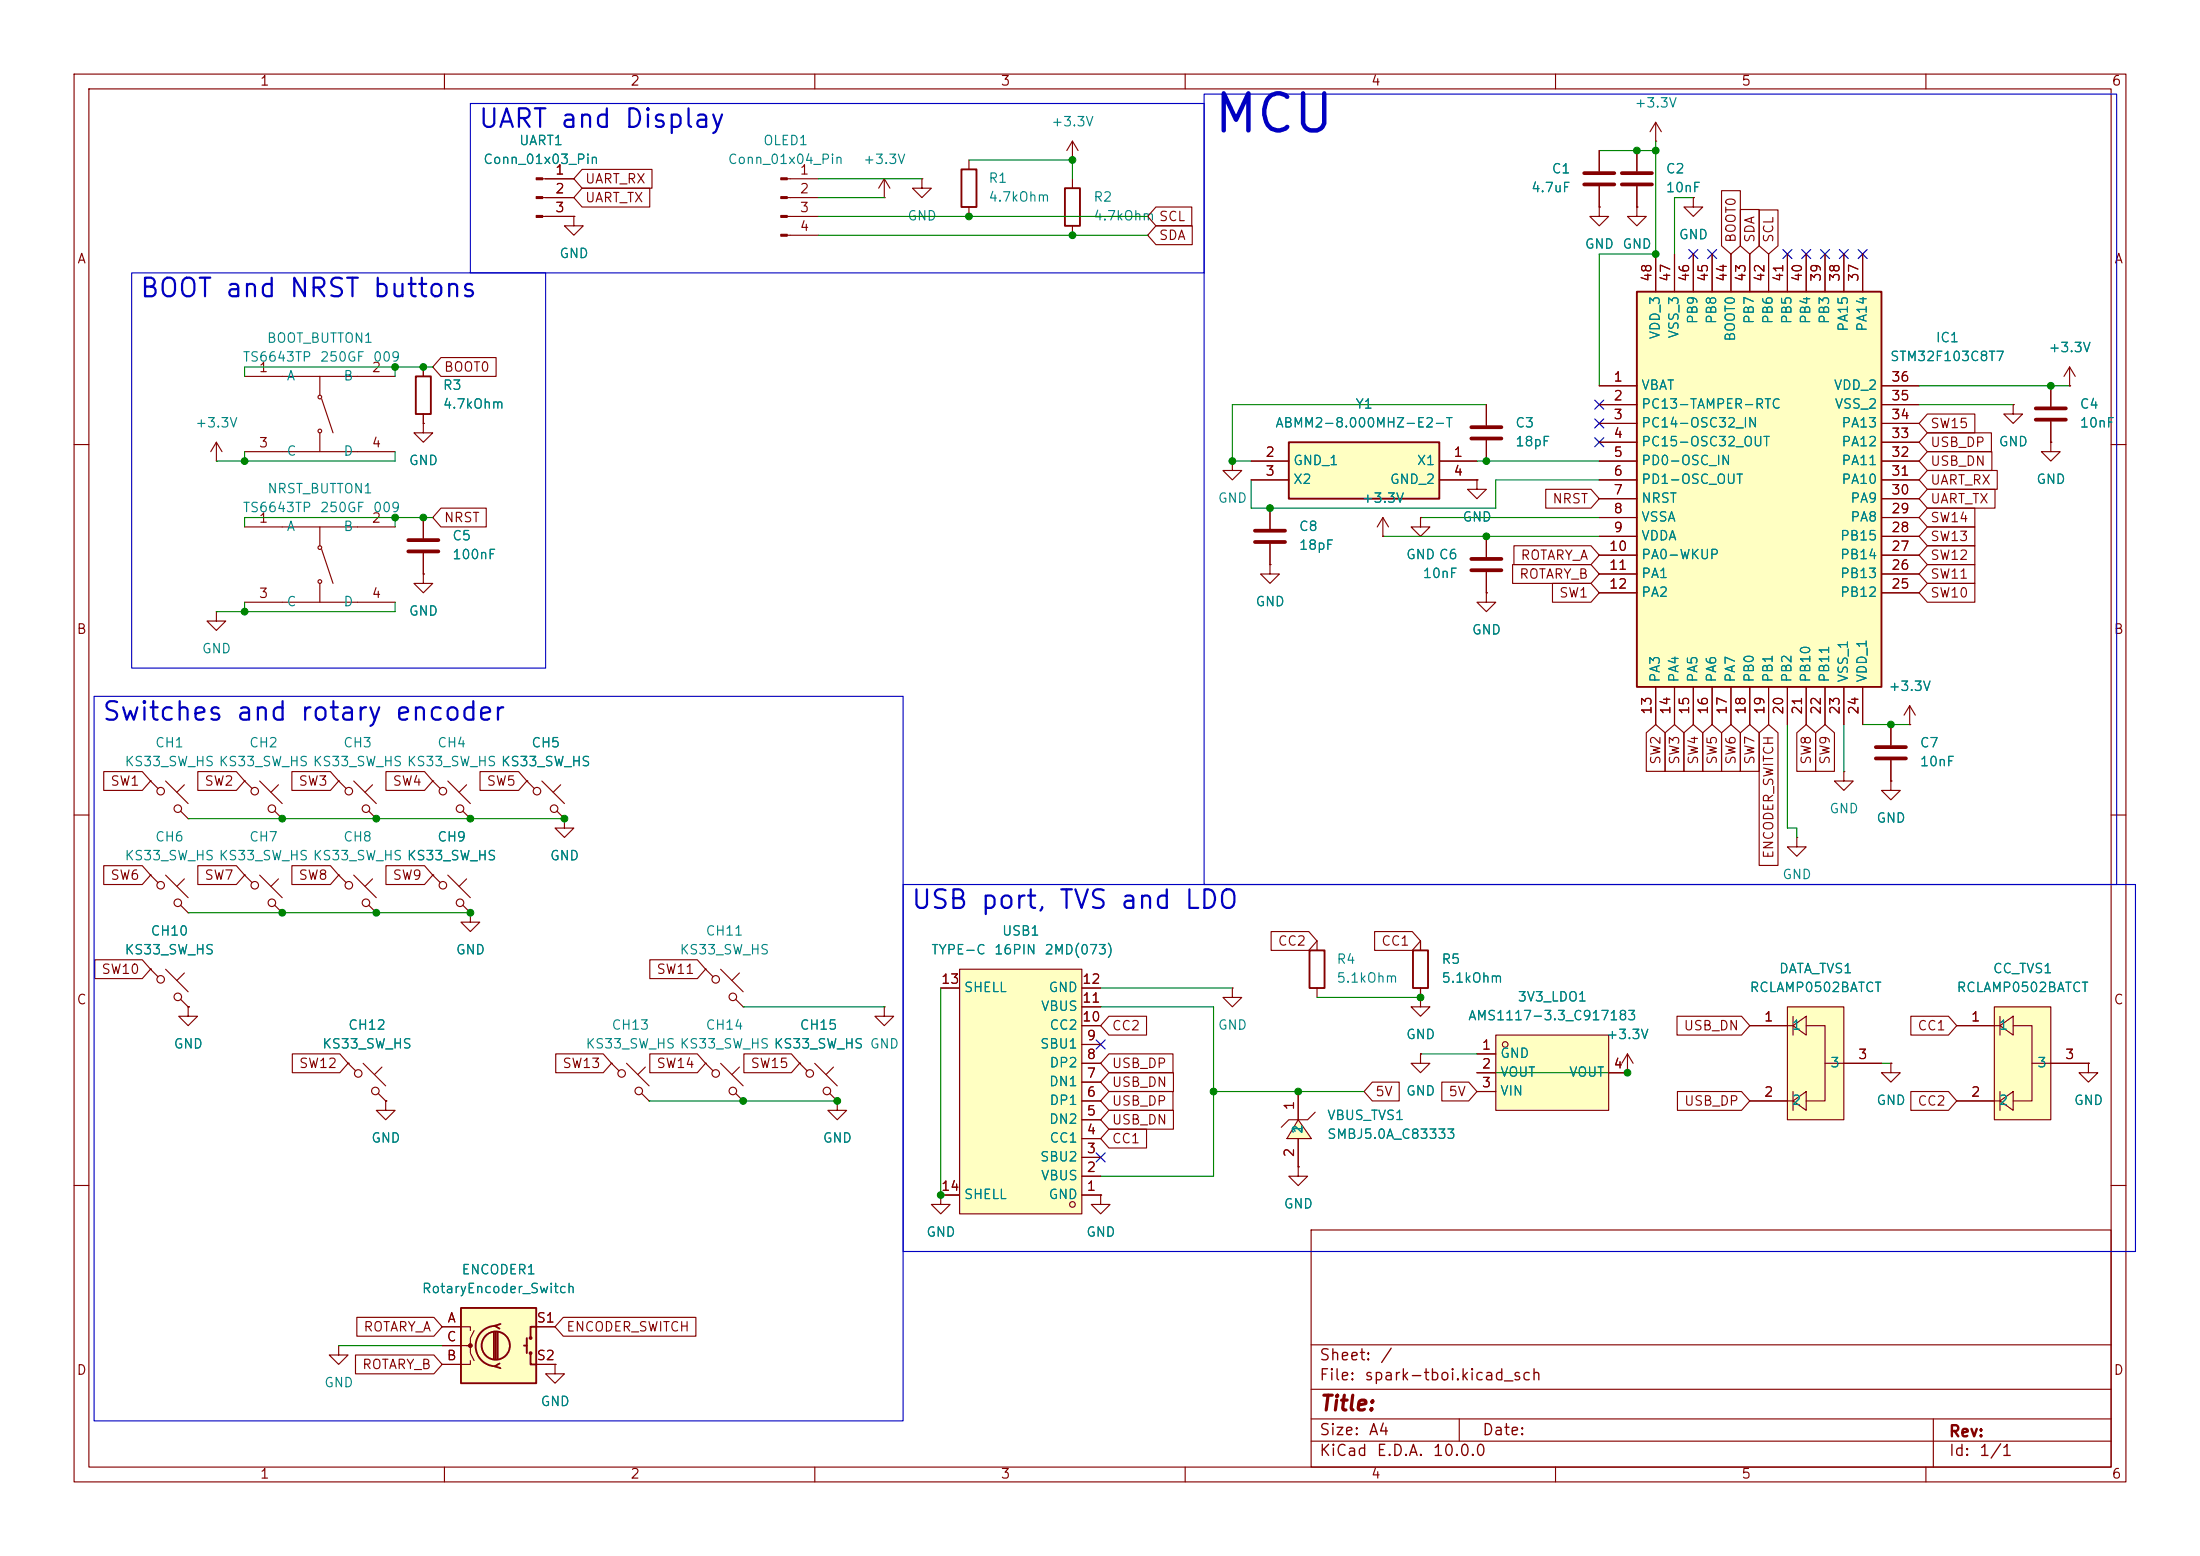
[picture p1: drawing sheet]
<svg xmlns="http://www.w3.org/2000/svg" width="297mm" height="210mm" viewBox="0 0 297 210" stroke-linecap="round" stroke-linejoin="round" font-family="sans-serif">
<g fill="none" stroke="#840000" stroke-width=".15">
<path d="M10 10h277v190h-277zM12 12h273v186h-273zM60 10v2M110 10v2M160 10v2M210 10v2M260 10v2M29.2 59.7l-.8 1.3M29.2 59.7l.8 1.3M29.2 59.7v2.5M33 50.8h20.3M43.2 50.8v2.5"/>
<path d="M43.2 58.4v2.6M43.4 53.9l1.6 4.5M57.1 49.5v1.3M57.1 55.9v1.3M271.8 54.6v1.3h1.2l-1.2 1.3-1.3-1.3h1.3M271.8 54.6h.1M276.9 59.7v1.3h1.2l-1.2 1.2-1.3-1.2h1.3M276.9 59.7h.1M276.9 52.1v2.8M276.9 56.9v2.8M279.4 52.1h.1M279.4 49.5l-.8 1.3"/>
<path d="M279.4 49.5l.8 1.3M279.4 49.5v2.6M10 60h2M29.2 62.2h.1M33 61h20.3M57.1 69.9v2.7M57.1 74.7v2.8M285 60h2M29.2 82.6v1.2h1.3l-1.3 1.3-1.3-1.3h1.3M29.2 82.6h.1M257.8 97.8h.1M257.8 95.3l-.8 1.2"/>
<path d="M257.8 95.3l.8 1.2M257.8 95.3v2.5M10 110h2M285 110h2M255.3 143.5v1.3h1.2l-1.2 1.3-1.3-1.3h1.3M255.3 143.5h.1M10 160h2M177 166h108v32h-108zM285 160h2M60 198v2M110 198v2M160 198v2"/>
<path d="M177 194.5h108M177 191.5h108M177 187.5h108M177 181.5h108M197 191.5v3M210 198v2M260 198v2M261 191.5v6.5"/>
<circle cx="43.2" cy="53.6" r=".25"/>
<circle cx="43.2" cy="58.2" r=".25"/>
</g>
<path d="M56.1 50.8h2.1v5.1h-2.1z" fill="none" stroke="#840000" stroke-width=".25"/>
<path d="M274.8 55.1h4.1M274.8 56.6h4.1M55.1 72.9h4.1M55.1 74.4h4.1" fill="none" stroke="#840000" stroke-width=".51"/>
<path d="M221 39.4h33v53.3h-33z" fill="#ffffc2"/>
<path d="M221 39.4h33v53.3h-33z" fill="none" stroke="#840000" stroke-width=".25"/>
<g fill="none" stroke="#840000" stroke-width=".15">
<path d="M223.5 34.3v5.1M226.1 34.3v5.1M228.6 34.3v5.1M231.1 34.3v5.1M233.7 34.3v5.1M236.2 34.3v5.1M238.8 34.3v5.1M241.3 34.3v5.1M243.8 34.3v5.1M246.4 34.3v5.1M248.9 34.3v5.1M251.5 34.3v5.1"/>
<path d="M215.9 52.1h5.1M215.9 54.6h5.1M215.9 57.2h5.1M215.9 59.7h5.1M254 52.1h5.1M254 54.6h5.1M254 57.2h5.1M254 59.7h5.1M215.9 62.2h5.1M215.9 64.8h5.1M215.9 67.3h5.1M215.9 69.9h5.1"/>
<path d="M215.9 72.4h5.1M215.9 74.9h5.1M215.9 77.5h5.1M254 62.2h5.1M254 64.8h5.1M254 67.3h5.1M254 69.9h5.1M254 72.4h5.1M254 74.9h5.1M254 77.5h5.1M215.9 80h5.1M223.5 92.7v5.1"/>
<path d="M226.1 92.7v5.1M228.6 92.7v5.1M231.1 92.7v5.1M233.7 92.7v5.1M236.2 92.7v5.1M238.8 92.7v5.1M241.3 92.7v5.1M243.8 92.7v5.1M246.4 92.7v5.1M248.9 92.7v5.1M251.5 92.7v5.1M254 80h5.1"/>
<path d="M255.3 97.8v2.8M255.3 102.6v2.8"/>
</g>
<path d="M253.2 100.8h4.1M253.2 102.4h4.1" fill="none" stroke="#840000" stroke-width=".51"/>
<path d="M174 59.7h20.3v7.6h-20.3z" fill="#ffffc2"/>
<path d="M174 59.7h20.3v7.6h-20.3zM176.8 128.3h2v5.1h-2zM190.8 128.3h2v5.1h-2z" fill="none" stroke="#840000" stroke-width=".25"/>
<g fill="none" stroke="#840000" stroke-width=".15">
<path d="M223.5 19.1h.1M223.5 16.5l-.7 1.3M223.5 16.5l.8 1.3M223.5 16.5v2.6M57.1 77.5v1.2h1.3l-1.3 1.3-1.2-1.3h1.2M57.1 77.5h.1M166.4 62.2v1.3h1.2l-1.2 1.3-1.3-1.3h1.3M166.4 62.2h.1M168.9 62.2h5.1M168.9 64.8h5.1M171.4 76.2v1.3h1.3l-1.3 1.2-1.2-1.2h1.2M171.4 76.2h.1"/>
<path d="M171.4 68.6v2.8M171.4 73.4v2.8M186.7 72.4h.1M186.7 69.9l.8 1.2M186.7 69.9l-.8 1.2M186.7 69.9v2.5M191.8 69.9v1.2h-1.3l1.3 1.3 1.2-1.3h-1.2M191.8 69.9h.1M194.3 62.2h5.1M194.3 64.8h5.1M199.4 64.8v1.2h1.3l-1.3 1.3-1.3-1.3h1.3M199.4 64.8h.1"/>
<path d="M200.7 72.4v2.8M200.7 77.2v2.8M200.7 80v1.3h-1.3l1.3 1.3 1.2-1.3h-1.2M200.7 80h.1M242.6 113v1.3h1.2l-1.2 1.3-1.3-1.3h1.3M242.6 113h.1M248.9 104.1v1.3h1.3l-1.3 1.3-1.3-1.3h1.3M248.9 104.1h.1M255.3 105.4v1.3h1.2l-1.2 1.3-1.3-1.3h1.3M255.3 105.4h.1M177.8 127v1.3M177.8 133.4v1.2"/>
<path d="M191.8 127v1.3M191.8 133.4v1.2"/>
</g>
<path d="M169.4 71.6h4.1M169.4 73.2h4.1M198.6 75.4h4.1M198.6 77h4.1" fill="none" stroke="#840000" stroke-width=".51"/>
<path d="M201.9 139.7h15.3v10.2h-15.3z" fill="#ffffc2"/>
<g fill="none" stroke="#840000" stroke-width=".15">
<path d="M73.3 24.1h4.2M73.3 26.7h4.2M73.3 29.2h4.2M77.5 29.2v1.3h1.2l-1.2 1.3-1.3-1.3h1.3M77.5 29.2h.1M106.3 24.1h4.2M106.3 26.7h4.2M106.3 29.2h4.2M106.3 31.8h4.2M119.4 26.7h.1M119.4 24.1l-.8 1.3M119.4 24.1l.7 1.3"/>
<path d="M119.4 24.1v2.6M215.9 27.9v1.3h-1.3l1.3 1.3 1.3-1.3h-1.3M215.9 27.9h.1M20.3 105.4l1 1M20.3 105.4h.1M20.3 118.1l1 1M20.3 118.1h.1M22.4 105.4l3 3.1M22.4 118.1l3 3.1M24.4 109.5l1 1M24.9 105.9l-1 1M24.9 118.6l-1 1"/>
<path d="M25.4 110.5h.1M33 105.4l1 1M33 105.4h.1M33 118.1l1 1M33 118.1h.1M35.1 105.4l3 3.1M35.1 118.1l3 3.1M37.1 109.5l1 1M37.6 105.9l-1 1M37.6 118.6l-1 1M38.1 110.5h.1M45.7 118.1l1 1"/>
<path d="M45.7 118.1h.1M45.7 105.4l1 1M45.7 105.4h.1M47.8 118.1l3 3.1M47.8 105.4l3 3.1M49.8 109.5l1 1M50.3 118.6l-1 1M50.3 105.9l-1 1M50.8 110.5h.1M58.4 118.1l1 1M58.4 118.1h.1M58.4 105.4l1 1"/>
<path d="M58.4 105.4h.1M60.5 118.1l3 3.1M60.5 105.4l3 3.1M62.5 109.5l1 1M63 118.6l-1 1M63 105.9l-1 1M63.5 110.5h.1M71.1 105.4l1 1M71.1 105.4h.1M73.2 105.4l3 3.1M75.2 109.5l1 1M75.7 105.9l-1 1"/>
<path d="M76.2 110.5h.1M76.2 110.5v1.3h1.3l-1.3 1.2-1.3-1.2h1.3M24.4 122.2l1 1M25.4 123.2h.1M37.1 122.2l1 1M38.1 123.2h.1M49.8 122.2l1 1M50.8 123.2h.1M62.5 122.2l1 1M63.5 123.2h.1M63.5 123.2v1.3h1.3l-1.3 1.2-1.3-1.2h1.3M201.9 139.7h15.3v10.2h-15.3z"/>
<path d="M47 143.5l1 1M47 143.5h.1M49 143.5l3.1 3.1M51.1 147.6l1 1M51.6 144l-1.1 1M52.1 148.6h.1M199.4 142.2h2.5M199.4 144.8h2.5M199.4 147.3h2.5M217.2 144.8h2.5M219.7 144.8h.1M219.7 142.2l-.8 1.3"/>
<path d="M219.7 142.2l.8 1.3M219.7 142.2v2.6"/>
<circle cx="21.7" cy="106.8" r=".51"/>
<circle cx="21.7" cy="119.5" r=".51"/>
<circle cx="24" cy="109.1" r=".51"/>
<circle cx="34.4" cy="106.8" r=".51"/>
<circle cx="34.4" cy="119.5" r=".51"/>
<circle cx="36.7" cy="109.1" r=".51"/>
<circle cx="47.1" cy="119.5" r=".51"/>
<circle cx="47.1" cy="106.8" r=".51"/>
<circle cx="49.4" cy="109.1" r=".51"/>
<circle cx="59.8" cy="106.8" r=".51"/>
<circle cx="59.8" cy="119.5" r=".51"/>
<circle cx="62.1" cy="109.1" r=".51"/>
<circle cx="72.5" cy="106.8" r=".51"/>
<circle cx="74.8" cy="109.1" r=".51"/>
<circle cx="24" cy="121.8" r=".51"/>
<circle cx="36.7" cy="121.8" r=".51"/>
<circle cx="49.4" cy="121.8" r=".51"/>
<circle cx="62.1" cy="121.8" r=".51"/>
<circle cx="48.4" cy="144.9" r=".51"/>
<circle cx="50.7" cy="147.2" r=".51"/>
<circle cx="203.2" cy="141" r=".38"/>
</g>
<g fill="#840000" stroke="#840000" stroke-width=".15">
<path d="M105.4 24h.9v.3h-.9z"/>
<path d="M105.4 26.5h.9v.3h-.9z"/>
<path d="M105.4 29.1h.9v.2h-.9z"/>
<path d="M105.4 31.6h.9v.3h-.9z"/>
<path d="M72.4 24h.9v.3h-.9z"/>
<path d="M72.4 26.5h.9v.3h-.9z"/>
<path d="M72.4 29.1h.9v.2h-.9z"/>
</g>
<path d="M62.2 176.5h10.2v10.2h-10.2z" fill="#ffffc2"/>
<g fill="none" stroke="#840000" stroke-width=".25">
<path d="M62.2 176.5h10.2v10.2h-10.2zM66.7 179.8v3.6M66.9 178.9a2.73 2.73 0 0 0-2.7 2.8 2.73 2.73 0 0 0 2.7 2.7M66.9 179.8v3.6M67.2 179.8v3.6M67.6 178.7l-.8 .2 .6 .4M72.4 179.1h-.8v1.5M67.4 184l-.6 .4 .8 .3M70.7 181.6h.4M71.1 180.6v2M71.6 182.6v1.6h.8"/>
<circle cx="66.9" cy="181.6" r="1.9"/>
<circle cx="71.6" cy="182.6" r=".13"/>
<circle cx="71.6" cy="180.6" r=".13"/>
</g>
<g fill="none" stroke="#840000" stroke-width=".15">
<path d="M215.9 20.3v2.8M215.9 25.1v2.8M57.1 57.2v1.2h1.3l-1.3 1.3-1.2-1.3h1.2M57.1 57.2h.1M33 71.1h20.3M43.2 71.1v2.6M43.2 78.7v2.6M43.4 74.2l1.6 4.5M33 81.3h20.3M20.3 130.8l1 1M20.3 130.8h.1M22.4 130.8l3 3.1"/>
<path d="M24.4 134.9l1 1M24.9 131.3l-1 1M25.4 135.9h.1M25.4 135.9v1.3h1.3l-1.3 1.2-1.3-1.2h1.3M95.2 130.8l1.1 1M95.2 130.8h.1M97.3 130.8l3 3.1M99.3 134.9l1 1M99.8 131.3l-1 1M100.3 135.9h.1M119.4 135.9v1.3h1.2l-1.2 1.2-1.3-1.2h1.3M119.4 135.9h.1"/>
<path d="M52.1 148.6v1.3h1.2l-1.2 1.2-1.3-1.2h1.3M52.1 148.6h.1M82.5 143.5l1.1 1M82.5 143.5h.1M84.6 143.5l3 3.1M86.6 147.6l1 1M87.1 144l-1 1M87.6 148.6h.1M95.2 143.5l1.1 1M95.2 143.5h.1M97.3 143.5l3 3.1M99.3 147.6l1 1"/>
<path d="M99.8 144l-1 1M100.3 148.6h.1M107.9 143.5l1.1 1M107.9 143.5h.1M110 143.5l3 3.1M112 147.6l1 1M112.5 144l-1 1M113 148.6v1.3h1.3l-1.3 1.2-1.2-1.2h1.2M113 148.6h.1M59.7 179.1h3.8v.5M64 179.6l-.5 1v1h-.5M72.4 179.1h2.5"/>
<path d="M45.7 181.6v1.3h1.3l-1.3 1.3-1.3-1.3h1.3M45.7 181.6h.1M59.7 181.6h3.8v1l.5 1M63.5 183.6v.6h-3.8M72.4 184.2h2.5M74.9 184.2v1.2h1.3l-1.3 1.3-1.2-1.3h1.2M74.9 184.2h.1"/>
<circle cx="43.2" cy="73.9" r=".25"/>
<circle cx="43.2" cy="78.5" r=".25"/>
<circle cx="21.7" cy="132.2" r=".51"/>
<circle cx="24" cy="134.5" r=".51"/>
<circle cx="96.6" cy="132.2" r=".51"/>
<circle cx="98.9" cy="134.5" r=".51"/>
<circle cx="83.9" cy="144.9" r=".51"/>
<circle cx="86.2" cy="147.2" r=".51"/>
<circle cx="96.6" cy="144.9" r=".51"/>
<circle cx="98.9" cy="147.2" r=".51"/>
<circle cx="109.3" cy="144.9" r=".51"/>
<circle cx="111.6" cy="147.2" r=".51"/>
</g>
<circle cx="63.5" cy="181.6" r=".25" fill="#840000" stroke="#840000" stroke-width=".15"/>
<path d="M213.9 23.4h4M213.9 24.9h4" fill="none" stroke="#840000" stroke-width=".51"/>
<path d="M129.5 130.8h16.5v33h-16.5z" fill="#ffffc2"/>
<g fill="none" stroke="#840000" stroke-width=".15">
<path d="M228.6 26.7v1.2h1.3l-1.3 1.3-1.3-1.3h1.3M228.6 26.7h.1M127 133.4h2.5M129.5 130.8h16.5v33h-16.5zM146 138.4h2.6M146 135.9h2.6M146 133.4h2.6M166.4 133.4v1.2h1.2l-1.2 1.3-1.3-1.3h1.3M166.4 133.4h.1M146 158.8h2.6M146 156.2h2.6M146 153.7h2.6"/>
<path d="M146 151.1h2.6M146 148.6h2.6M146 146.1h2.6M146 143.5h2.6M146 141h2.6M175.3 157.5v1.3h1.2l-1.2 1.2-1.3-1.2h1.3M175.3 157.5h.1M127 161.3v1.3h1.3l-1.3 1.2-1.3-1.2h1.3M127 161.3h.1M127 161.3h2.5M146 161.3h2.6M148.6 161.3v1.3h1.3l-1.3 1.2-1.3-1.2h1.3"/>
<path d="M148.6 161.3h.1"/>
<circle cx="144.8" cy="162.6" r=".38"/>
</g>
<path d="M175.3 151.1l1.7 2.6h-3.3z" fill="#ffffc2"/>
<g fill="none" stroke="#840000" stroke-width=".15">
<path d="M144.8 19.1v2.5M144.8 19.1l-.8 1.2M144.8 19.1l.7 1.2M124.5 24.1v1.3h1.2l-1.2 1.3-1.3-1.3h1.3M124.5 24.1h.1M130.8 21.6v1.3M130.8 27.9v1.3M144.8 21.6h.1M144.8 24.1v1.3M144.8 30.5v1.3M175.3 151.1l1.7 2.6h-3.3zM175.3 147.3v3.8"/>
<path d="M175.3 153.7v3.8M177.6 150.1l-1.1 1h-2.5l-1 1.1"/>
</g>
<path d="M129.8 22.9h2v5h-2zM143.8 25.4h2v5.1h-2z" fill="none" stroke="#840000" stroke-width=".25"/>
<g fill="#ffffc2">
<path d="M241.3 135.9h7.6v15.2h-7.6z"/>
<path d="M242.1 138.4l1.7-1.2v2.5z"/>
<path d="M242.1 148.6l1.7-1.3v2.6z"/>
</g>
<g fill="none" stroke="#840000" stroke-width=".15">
<path d="M221 20.3v2.8M221 25.1v2.8M236.2 138.4h5.9M241.3 135.9h7.6v15.2h-7.6zM242.1 138.4l1.7-1.2v2.5zM242.1 137.2v2.5M243.8 138.4h2.6v10.2h-2.6M191.8 142.2v1.3h1.2l-1.2 1.3-1.3-1.3h1.3M191.8 142.2h.1M236.2 148.6h5.9M242.1 148.6l1.7-1.3v2.6zM242.1 147.3v2.6"/>
<path d="M246.4 143.5h7.6"/>
</g>
<path d="M218.9 23.4h4.1M218.9 24.9h4.1" fill="none" stroke="#840000" stroke-width=".51"/>
<g fill="#ffffc2">
<path d="M269.2 135.9h7.7v15.2h-7.7z"/>
<path d="M270 138.4l1.8-1.2v2.5z"/>
<path d="M270 148.6l1.8-1.3v2.6z"/>
</g>
<g fill="none" stroke="#840000" stroke-width=".15">
<path d="M73.7 24.1h3.8M73.7 26.7h3.8M73.7 29.2h3.8M77.5 29.2h.1M78.6 22.9h9.4v2.5h-9.4l-1.1-1.3zM78.6 25.4h9.1v2.5h-9.1l-1.1-1.2zM156.1 27.9h4.8v2.6h-4.8l-1.2-1.3zM156.1 30.5h4.9v2.5h-4.9l-1.2-1.2zM215.9 27.9h.1M215.9 20.3v2.8M215.9 25.1v2.8M221 27.9v1.3h1.2l-1.2 1.3-1.3-1.3h1.3"/>
<path d="M221 27.9h.1M221 20.3v2.8M221 25.1v2.8M223.5 34.3v5.1M226.1 34.3v5.1M228.6 26.7h.1M228.6 34.3v5.1M231.1 34.3v5.1M232.4 25.7h2.6v7.5l-1.3 1.1-1.3-1.1zM233.7 34.3v5.1M234.9 28.3h2.6v4.9l-1.3 1.1-1.3-1.1zM236.2 34.3v5.1"/>
<path d="M237.5 28.3h2.5v4.9l-1.2 1.1-1.3-1.1zM238.8 34.3v5.1M241.3 34.3v5.1M243.8 34.3v5.1M246.4 34.3v5.1M248.9 34.3v5.1M251.5 34.3v5.1M57.1 57.2h.1M57.1 49.5v1.3M57.1 55.9v1.3M59.5 48.3h7.5v2.5h-7.5l-1.1-1.3zM200.7 54.6v2.8"/>
<path d="M200.7 59.4v2.8M215.9 52.1h5.1M215.9 54.6h5.1M215.9 57.2h5.1M215.9 59.7h5.1M254 52.1h5.1M254 54.6h5.1M254 57.2h5.1M254 59.7h5.1M260.2 58.4h8.6v2.6h-8.6l-1.1-1.3zM260.2 55.9h6.4v2.5h-6.4l-1.1-1.2zM271.8 54.6h.1"/>
<path d="M276.9 59.7h.1M276.9 52.1v2.8M276.9 56.9v2.8M279.4 52.1h.1M57.1 77.5h.1M57.1 69.9v2.7M57.1 74.7v2.8M59.5 68.6h6.1v2.5h-6.1l-1.1-1.2zM168.9 62.2h5.1M168.9 64.8h5.1M171.4 76.2h.1M171.4 68.6v2.8"/>
<path d="M171.4 73.4v2.8M186.7 72.4h.1M191.8 69.9h.1M194.3 62.2h5.1M194.3 64.8h5.1M199.4 64.8h.1M200.7 72.4v2.8M200.7 77.2v2.8M204.2 76.2h10.6l1.1 1.3-1.1 1.2h-10.6zM204.4 73.7h10.4l1.1 1.2-1.1 1.3h-10.4zM208.7 66h6.1l1.1 1.3-1.1 1.3h-6.1zM209.6 78.7h5.2l1.1 1.3-1.1 1.3h-5.2z"/>
<path d="M215.9 62.2h5.1M215.9 64.8h5.1M215.9 67.3h5.1M215.9 69.9h5.1M215.9 72.4h5.1M215.9 74.9h5.1M215.9 77.5h5.1M254 62.2h5.1M254 64.8h5.1M254 67.3h5.1M254 69.9h5.1M254 72.4h5.1"/>
<path d="M254 74.9h5.1M254 77.5h5.1M260.2 73.7h6.4v2.5h-6.4l-1.1-1.3zM260.2 71.1h6.4v2.6h-6.4l-1.1-1.3zM260.2 68.6h6.4v2.5h-6.4l-1.1-1.2zM260.2 76.2h6.4v2.5h-6.4l-1.1-1.2zM260.2 78.7h6.4v2.6h-6.4l-1.1-1.3zM260.2 66h9.1v2.6h-9.1l-1.1-1.3zM260.2 61h8.7v2.5h-8.7l-1.1-1.3zM260.2 63.5h9.4v2.5h-9.4l-1.1-1.2zM200.7 80h.1M215.9 80h5.1"/>
<path d="M222.2 98.9l1.3-1.1 1.3 1.1v5.2h-2.6zM223.5 92.7v5.1M224.8 98.9l1.3-1.1 1.2 1.1v5.2h-2.5zM226.1 92.7v5.1M227.3 98.9l1.3-1.1 1.3 1.1v5.2h-2.6zM228.6 92.7v5.1M229.9 98.9l1.2-1.1 1.3 1.1v5.2h-2.5zM231.1 92.7v5.1M232.4 98.9l1.3-1.1 1.3 1.1v5.2h-2.6zM233.7 92.7v5.1M234.9 98.9l1.3-1.1 1.3 1.1v5.2h-2.6zM236.2 92.7v5.1"/>
<path d="M237.5 98.9l1.3-1.1 1.2 1.1v17.9h-2.5zM238.8 92.7v5.1M241.3 92.7v5.1M242.6 98.9l1.2-1.1 1.3 1.1v5.2h-2.5zM243.8 92.7v5.1M245.1 98.9l1.3-1.1 1.3 1.1v5.2h-2.6zM246.4 92.7v5.1M248.9 92.7v5.1M251.5 92.7v5.1M254 80h5.1M255.3 97.8v2.8M257.8 97.8h.1"/>
<path d="M14 116.8h5.2l1.1 1.3-1.1 1.3h-5.2zM14 104.1h5.2l1.1 1.3-1.1 1.3h-5.2zM26.7 104.1h5.2l1.1 1.3-1.1 1.3h-5.2zM26.7 116.8h5.2l1.1 1.3-1.1 1.3h-5.2zM39.4 116.8h5.2l1.1 1.3-1.1 1.3h-5.2zM39.4 104.1h5.2l1.1 1.3-1.1 1.3h-5.2zM52.1 116.8h5.2l1.1 1.3-1.1 1.3h-5.2zM52.1 104.1h5.2l1.1 1.3-1.1 1.3h-5.2zM58.4 118.1h.1M64.8 104.1h5.2l1.1 1.3-1.1 1.3h-5.2zM71.1 105.4h.1M76.2 110.5h.1"/>
<path d="M255.3 105.4h.1M255.3 102.6v2.8M12.8 129.5h6.4l1.1 1.3-1.1 1.3h-6.4zM20.3 130.8h.1M25.4 135.9h.1M63.5 123.2h.1M87.7 129.5h6.4l1.1 1.3-1.1 1.3h-6.4zM127 133.4h2.5M146 138.4h2.6M146 135.9h2.6M146 133.4h2.6M149.7 137.2h5.1v2.5h-5.1l-1.1-1.3z"/>
<path d="M171.6 125.7h5.1l1.1 1.3-1.1 1.3h-5.1zM185.6 125.7h5.1l1.1 1.3-1.1 1.3h-5.1zM191.8 134.6v1.3h1.2l-1.2 1.3-1.3-1.3h1.3M191.8 134.6h.1M191.8 127v1.3M191.8 133.4v1.2M226.4 137.2h8.7l1.1 1.2-1.1 1.3h-8.7zM236.2 138.4h5.1M258 137.2h5l1.2 1.2-1.2 1.3h-5zM264.2 138.4h5.8M269.2 135.9h7.7v15.2h-7.7zM270 138.4l1.8-1.2v2.5z"/>
<path d="M270 137.2v2.5M271.8 138.4h2.5v10.2h-2.5M39.5 142.2h6.4l1.1 1.3-1.1 1.3h-6.4zM47 143.5h.1M52.1 148.6h.1M75 142.2h6.4l1.1 1.3-1.1 1.3h-6.4zM87.7 142.2h6.4l1.1 1.3-1.1 1.3h-6.4zM100.4 142.2h6.4l1.1 1.3-1.1 1.3h-6.4zM107.9 143.5h.1M113 148.6h.1M146 143.5h2.6M146 148.6h2.6"/>
<path d="M146 158.8h2.6M146 156.2h2.6M146 153.7h2.6M146 151.1h2.6M146 146.1h2.6M146 141h2.6M149.7 142.2h8.7v2.6h-8.7l-1.1-1.3zM149.7 147.3h8.7v2.6h-8.7l-1.1-1.3zM149.7 144.8h8.7v2.5h-8.7l-1.1-1.2zM149.7 149.9h8.7v2.5h-8.7l-1.1-1.3zM149.7 152.4h5.1v2.5h-5.1l-1.1-1.2zM175.3 157.5h.1"/>
<path d="M175.3 147.3v3.8M175.3 153.7v3.8M185.3 146h3.6v2.6h-3.6l-1.2-1.3zM191.8 142.2h.1M194.6 146h3.7l1.1 1.3-1.1 1.3h-3.7zM199.4 142.2h2.5M199.4 144.8h2.5M199.4 147.3h2.5M217.2 144.8h2.5M219.7 144.8h.1M226.5 147.3h8.6l1.1 1.3-1.1 1.3h-8.6zM236.2 148.6h5.1"/>
<path d="M248.9 143.5h5.1M255.3 143.5h.1M258 147.3h5l1.2 1.3-1.2 1.3h-5zM264.2 148.6h5.8M270 148.6l1.8-1.3v2.6zM270 147.3v2.6M274.3 143.5h7.6M281.9 143.5v1.3h1.3l-1.3 1.3-1.2-1.3h1.2M281.9 143.5h.1M48.2 177.8h10.4l1.1 1.3-1.1 1.2h-10.4zM59.7 179.1h2.5M72.4 179.1h2.5"/>
<path d="M76 177.8h17.9v2.5h-17.9l-1.1-1.2zM127 161.3h.1M127 161.3h2.5M146 161.3h2.6M148.6 161.3h.1M48 182.9h10.6l1.1 1.3-1.1 1.2h-10.6zM59.7 184.2h2.5M59.7 181.6h2.5M72.4 184.2h2.5M74.9 184.2h.1"/>
</g>
<path d="M198.6 57.7h4.1M198.6 59.2h4.1" fill="none" stroke="#840000" stroke-width=".51"/>
<g fill="none" stroke="#008400" stroke-width=".15">
<path d="M223.5 19.1v15.2h-7.6v17.8M110.5 26.7h8.9M110.5 31.8h44.4M110.5 29.2h44.4M110.5 24.1h14M130.8 21.6h14v2.5M215.9 20.3h7.6M228.6 26.7h-2.5v7.6M53.3 49.5v1.3M58.4 49.5h-25.4v1.3M200.7 54.6h-34.3v7.6h2.5M259.1 54.6h12.7"/>
<path d="M259.1 52.1h20.3M33 61v1.2M53.3 61v1.2h-24.1M53.3 69.9v1.2M58.4 69.9h-25.4v1.2M168.9 64.8v3.8h33v-3.8h14M186.7 72.4h29.2M191.8 69.9h24.1M199.4 62.2h16.5M33 81.3v1.3M53.3 81.3v1.3h-24.1M241.3 97.8v14h1.3v1.2"/>
<path d="M248.9 97.8v6.3M251.5 97.8h6.3M25.4 110.5h50.8M25.4 123.2h38.1M100.3 135.9h19.1M127 133.4v27.9h2.5M148.6 135.9h15.2v22.9h-15.2M148.6 133.4h17.8M177.8 134.6h14M87.6 148.6h25.4M163.8 147.3h20.3M191.8 142.2h7.6"/>
<path d="M199.4 144.8h20.3M254 143.5h1.3M45.7 181.6h14"/>
</g>
<g fill="none" stroke="#000084" stroke-width=".15">
<path d="M228 33.7l1.2 1.2M229.2 33.7l-1.2 1.2M230.5 33.7l1.2 1.2M231.7 33.7l-1.2 1.2M240.7 33.7l1.2 1.2M241.9 33.7l-1.2 1.2M243.2 33.7l1.2 1.2M244.4 33.7l-1.2 1.2M245.8 33.7l1.2 1.2M247 33.7l-1.2 1.2M248.3 33.7l1.2 1.2M249.5 33.7l-1.2 1.2"/>
<path d="M250.9 33.7l1.2 1.2M252.1 33.7l-1.2 1.2M215.3 56.5l1.2 1.3M215.3 59.1l1.2 1.2M215.3 54l1.2 1.2M216.5 56.5l-1.2 1.3M216.5 59.1l-1.2 1.2M216.5 54l-1.2 1.2M148 155.6l1.2 1.2M148 140.4l1.2 1.2M149.2 155.6l-1.2 1.2M149.2 140.4l-1.2 1.2"/>
</g>
<path d="M63.5 14h99.1v22.8h-99.1zM162.6 12.7h123.1v106.7h-123.1zM17.8 36.8h55.9v53.4h-55.9zM12.7 94h109.2v97.8h-109.2zM121.9 119.4h166.4v49.5h-166.4z" fill="none" stroke="#0000c2" stroke-width=".15"/>
<g fill="#008400" stroke="#008400" stroke-width=".14">
<circle cx="223.5" cy="34.3" r=".46"/>
<circle cx="223.5" cy="20.3" r=".46"/>
<circle cx="221" cy="20.3" r=".46"/>
<circle cx="166.4" cy="62.2" r=".46"/>
<circle cx="200.7" cy="62.2" r=".46"/>
<circle cx="163.8" cy="147.3" r=".46"/>
<circle cx="175.3" cy="147.3" r=".46"/>
<circle cx="127" cy="161.3" r=".46"/>
<circle cx="191.8" cy="134.6" r=".46"/>
<circle cx="200.7" cy="72.4" r=".46"/>
<circle cx="171.4" cy="68.6" r=".46"/>
<circle cx="255.3" cy="97.8" r=".46"/>
<circle cx="219.7" cy="144.8" r=".46"/>
<circle cx="276.9" cy="52.1" r=".46"/>
<circle cx="33" cy="62.2" r=".46"/>
<circle cx="63.5" cy="110.5" r=".46"/>
<circle cx="33" cy="82.6" r=".46"/>
<circle cx="57.1" cy="69.9" r=".46"/>
<circle cx="38.1" cy="110.5" r=".46"/>
<circle cx="53.3" cy="69.9" r=".46"/>
<circle cx="50.8" cy="110.5" r=".46"/>
<circle cx="50.8" cy="123.2" r=".46"/>
<circle cx="38.1" cy="123.2" r=".46"/>
<circle cx="63.5" cy="123.2" r=".46"/>
<circle cx="76.2" cy="110.5" r=".46"/>
<circle cx="113" cy="148.6" r=".46"/>
<circle cx="100.3" cy="148.6" r=".46"/>
<circle cx="144.8" cy="31.8" r=".46"/>
<circle cx="130.8" cy="29.2" r=".46"/>
<circle cx="144.8" cy="21.6" r=".46"/>
<circle cx="57.1" cy="49.5" r=".46"/>
<circle cx="53.3" cy="49.5" r=".46"/>
</g>
<text font-size="5" fill="#0000c2" x="163.5" y="19.1">MCU</text>
<g font-size="2.5" fill="#0000c2">
<text x="64.5" y="17.9">UART</text>
<text x="75.5" y="17.9">and</text>
<text x="84.1" y="17.9">Display</text>
<text x="18.7" y="40.7">BOOT</text>
<text x="30.2" y="40.7">and</text>
<text x="38.9" y="40.7">NRST</text>
<text x="50.2" y="40.7">buttons</text>
<text x="13.7" y="97.9">Switches</text>
<text x="31.7" y="97.9">and</text>
<text x="40.4" y="97.9">rotary</text>
<text x="53.2" y="97.9">encoder</text>
<text x="122.9" y="123.3">USB</text>
<text x="132.2" y="123.3">port,</text>
<text x="142.8" y="123.3">TVS</text>
<text x="151.1" y="123.3">and</text>
<text x="159.7" y="123.3">LDO</text>
</g>
<text font-size="2" fill="#840000" x="178" y="190.9">Title:</text>
<g font-size="1.5" fill="#840000">
<text x="178" y="184">Sheet:</text>
<text x="186.2" y="184">/</text>
<text x="178" y="186.7">File:</text>
<text x="184.1" y="186.7">spark-tboi.kicad_sch</text>
<text x="178" y="196.9">KiCad</text>
<text x="178" y="194.1">Size:</text>
<text x="184.7" y="194.1">A4</text>
<text x="185.7" y="196.9">E.D.A.</text>
<text x="193.3" y="196.9">10.0.0</text>
<text x="200" y="194.1">Date:</text>
<text x="263" y="194.3">Rev:</text>
<text x="263" y="196.9">Id:</text>
<text x="267.1" y="196.9">1/1</text>
</g>
<g font-size="1.3" fill="#840000">
<text x="35" y="11.9">1</text>
<text x="85" y="11.9">2</text>
<text x="135" y="11.9">3</text>
<text x="185" y="11.9">4</text>
<text x="235" y="11.9">5</text>
<text x="285" y="11.9">6</text>
<text x="74.9" y="23.9">1</text>
<text x="107.9" y="23.9">1</text>
<text x="74.9" y="26.4">2</text>
<text x="74.9" y="29">3</text>
<text x="78.9" y="25.1">UART_RX</text>
<text x="78.9" y="27.6">UART_TX</text>
<text x="107.9" y="26.4">2</text>
<text x="107.9" y="29">3</text>
<text x="10.3" y="35.9">A</text>
<text x="107.9" y="31.5">4</text>
<text x="156.4" y="32.7">SDA</text>
<text x="234.6" y="32.9" transform="rotate(-90 234.6 32.9)">BOOT0</text>
<text x="237.2" y="32.9" transform="rotate(-90 237.2 32.9)">SDA</text>
<text x="239.7" y="32.9" transform="rotate(-90 239.7 32.9)">SCL</text>
<text x="285.3" y="35.9">A</text>
<text x="223.3" y="38.1" transform="rotate(-90 223.3 38.1)">48</text>
<text x="225.8" y="38.1" transform="rotate(-90 225.8 38.1)">47</text>
<text x="228.3" y="38.1" transform="rotate(-90 228.3 38.1)">46</text>
<text x="230.9" y="38.1" transform="rotate(-90 230.9 38.1)">45</text>
<text x="233.4" y="38.1" transform="rotate(-90 233.4 38.1)">44</text>
<text x="236" y="38.1" transform="rotate(-90 236 38.1)">43</text>
<text x="238.5" y="38.1" transform="rotate(-90 238.5 38.1)">42</text>
<text x="241" y="38.1" transform="rotate(-90 241 38.1)">41</text>
<text x="243.6" y="38.1" transform="rotate(-90 243.6 38.1)">40</text>
<text x="246.1" y="38.1" transform="rotate(-90 246.1 38.1)">39</text>
<text x="248.7" y="38.1" transform="rotate(-90 248.7 38.1)">38</text>
<text x="251.2" y="38.1" transform="rotate(-90 251.2 38.1)">37</text>
<text x="34.9" y="50.5">1</text>
<text x="50.1" y="50.5">2</text>
<text x="59.8" y="50.5">BOOT0</text>
<text x="217.7" y="51.8">1</text>
<text x="255.2" y="51.8">36</text>
<text x="217.7" y="54.4">2</text>
<text x="217.7" y="56.9">3</text>
<text x="217.7" y="59.4">4</text>
<text x="255.2" y="59.4">33</text>
<text x="255.2" y="56.9">34</text>
<text x="255.2" y="54.4">35</text>
<text x="260.5" y="58.1">SW15</text>
<text x="34.9" y="60.7">3</text>
<text x="50.1" y="60.7">4</text>
<text x="170.7" y="62">2</text>
<text x="170.7" y="64.5">3</text>
<text x="196.1" y="62">1</text>
<text x="196.1" y="64.5">4</text>
<text x="217.7" y="62">5</text>
<text x="217.7" y="64.5">6</text>
<text x="255.2" y="64.5">31</text>
<text x="255.2" y="62">32</text>
<text x="260.5" y="60.6">USB_DP</text>
<text x="260.5" y="63.2">USB_DN</text>
<text x="260.5" y="65.7">UART_RX</text>
<text x="34.9" y="70.9">1</text>
<text x="50.1" y="70.9">2</text>
<text x="59.8" y="70.8">NRST</text>
<text x="209.5" y="68.3">NRST</text>
<text x="217.7" y="67.1">7</text>
<text x="217.7" y="69.6">8</text>
<text x="255.2" y="69.6">29</text>
<text x="255.2" y="67.1">30</text>
<text x="260.5" y="70.8">SW14</text>
<text x="260.5" y="68.3">UART_TX</text>
<text x="205.2" y="75.9">ROTARY_A</text>
<text x="217.1" y="74.7">10</text>
<text x="217.1" y="77.2">11</text>
<text x="217.7" y="72.1">9</text>
<text x="255.2" y="77.2">26</text>
<text x="255.2" y="74.7">27</text>
<text x="255.2" y="72.1">28</text>
<text x="260.5" y="75.9">SW12</text>
<text x="260.5" y="73.3">SW13</text>
<text x="34.9" y="81">3</text>
<text x="50.1" y="81">4</text>
<text x="205" y="78.4">ROTARY_B</text>
<text x="210.4" y="81">SW1</text>
<text x="217.1" y="79.8">12</text>
<text x="255.2" y="79.8">25</text>
<text x="260.5" y="78.4">SW11</text>
<text x="260.5" y="81">SW10</text>
<text x="10.3" y="85.9">B</text>
<text x="285.3" y="85.9">B</text>
<text x="223.3" y="96.6" transform="rotate(-90 223.3 96.6)">13</text>
<text x="225.8" y="96.6" transform="rotate(-90 225.8 96.6)">14</text>
<text x="228.3" y="96.6" transform="rotate(-90 228.3 96.6)">15</text>
<text x="230.9" y="96.6" transform="rotate(-90 230.9 96.6)">16</text>
<text x="233.4" y="96.6" transform="rotate(-90 233.4 96.6)">17</text>
<text x="236" y="96.6" transform="rotate(-90 236 96.6)">18</text>
<text x="238.5" y="96.6" transform="rotate(-90 238.5 96.6)">19</text>
<text x="241" y="96.6" transform="rotate(-90 241 96.6)">20</text>
<text x="243.6" y="96.6" transform="rotate(-90 243.6 96.6)">21</text>
<text x="246.1" y="96.6" transform="rotate(-90 246.1 96.6)">22</text>
<text x="248.7" y="96.6" transform="rotate(-90 248.7 96.6)">23</text>
<text x="251.2" y="96.6" transform="rotate(-90 251.2 96.6)">24</text>
<text x="14.8" y="106.4">SW1</text>
<text x="27.5" y="106.4">SW2</text>
<text x="40.2" y="106.4">SW3</text>
<text x="52.9" y="106.4">SW4</text>
<text x="65.6" y="106.4">SW5</text>
<text x="224.5" y="103.3" transform="rotate(-90 224.5 103.3)">SW2</text>
<text x="227" y="103.3" transform="rotate(-90 227 103.3)">SW3</text>
<text x="229.6" y="103.3" transform="rotate(-90 229.6 103.3)">SW4</text>
<text x="232.1" y="103.3" transform="rotate(-90 232.1 103.3)">SW5</text>
<text x="234.6" y="103.3" transform="rotate(-90 234.6 103.3)">SW6</text>
<text x="237.2" y="103.3" transform="rotate(-90 237.2 103.3)">SW7</text>
<text x="244.8" y="103.3" transform="rotate(-90 244.8 103.3)">SW8</text>
<text x="247.3" y="103.3" transform="rotate(-90 247.3 103.3)">SW9</text>
<text x="14.8" y="119.1">SW6</text>
<text x="27.5" y="119.1">SW7</text>
<text x="40.2" y="119.1">SW8</text>
<text x="52.9" y="119.1">SW9</text>
<text x="239.7" y="116" transform="rotate(-90 239.7 116)">ENCODER_SWITCH</text>
<text x="13.6" y="131.8">SW10</text>
<text x="88.5" y="131.8">SW11</text>
<text x="172.4" y="128">CC2</text>
<text x="186.4" y="128">CC1</text>
<text x="10.3" y="135.9">C</text>
<text x="127" y="133.1">13</text>
<text x="146" y="135.6">11</text>
<text x="146" y="133.1">12</text>
<text x="285.3" y="135.9">C</text>
<text x="146" y="138.2">10</text>
<text x="146.6" y="143.3">8</text>
<text x="146.6" y="140.7">9</text>
<text x="150" y="139.4">CC2</text>
<text x="200" y="142">1</text>
<text x="227.2" y="139.4">USB_DN</text>
<text x="238.1" y="138.2">1</text>
<text x="250.8" y="143.3">3</text>
<text x="258.8" y="139.4">CC1</text>
<text x="266" y="138.2">1</text>
<text x="278.7" y="143.3">3</text>
<text x="40.3" y="144.5">SW12</text>
<text x="75.8" y="144.5">SW13</text>
<text x="88.5" y="144.5">SW14</text>
<text x="101.2" y="144.5">SW15</text>
<text x="146.6" y="148.3">6</text>
<text x="146.6" y="145.8">7</text>
<text x="150" y="144.5">USB_DP</text>
<text x="150" y="149.5">USB_DP</text>
<text x="150" y="147">USB_DN</text>
<text x="175" y="149.9" transform="rotate(-90 175 149.9)">1</text>
<text x="185.6" y="148.3">5V</text>
<text x="195.5" y="148.3">5V</text>
<text x="200" y="144.5">2</text>
<text x="200" y="147.1">3</text>
<text x="217.7" y="144.5">4</text>
<text x="227.3" y="149.5">USB_DP</text>
<text x="238.1" y="148.3">2</text>
<text x="258.8" y="149.5">CC2</text>
<text x="266" y="148.3">2</text>
<text x="146.6" y="156">3</text>
<text x="146.6" y="153.4">4</text>
<text x="146.6" y="150.9">5</text>
<text x="150" y="152.1">USB_DN</text>
<text x="150" y="154.6">CC1</text>
<text x="127" y="161">14</text>
<text x="146.6" y="161">1</text>
<text x="146.6" y="158.5">2</text>
<text x="175" y="156.3" transform="rotate(-90 175 156.3)">2</text>
<text x="60.3" y="178.8">A</text>
<text x="72.3" y="178.8">S1</text>
<text x="10.3" y="185.9">D</text>
<text x="48.8" y="185.1">ROTARY_B</text>
<text x="49" y="180">ROTARY_A</text>
<text x="60.2" y="183.9">B</text>
<text x="60.2" y="181.4">C</text>
<text x="72.3" y="183.9">S2</text>
<text x="76.4" y="180">ENCODER_SWITCH</text>
<text x="285.3" y="185.9">D</text>
<text x="35" y="199.9">1</text>
<text x="85" y="199.9">2</text>
<text x="135" y="199.9">3</text>
<text x="185" y="199.9">4</text>
<text x="235" y="199.9">5</text>
<text x="285" y="199.9">6</text>
</g>
<g font-size="1.3" fill="#008484">
<text x="141.8" y="17.4">+3.3V</text>
<text x="220.6" y="14.8">+3.3V</text>
<text x="65.2" y="22.5">Conn_01x03_Pin</text>
<text x="70" y="19.9">UART1</text>
<text x="98.2" y="22.5">Conn_01x04_Pin</text>
<text x="102.9" y="19.9">OLED1</text>
<text x="116.4" y="22.5">+3.3V</text>
<text x="209.4" y="23.7">C1</text>
<text x="224.8" y="23.7">C2</text>
<text x="133.4" y="25">R1</text>
<text x="133.4" y="27.5">4.7kOhm</text>
<text x="147.5" y="27.5">R2</text>
<text x="206.6" y="26.3">4.7uF</text>
<text x="224.8" y="26.3">10nF</text>
<text x="75.4" y="35.2">GND</text>
<text x="122.4" y="30.1">GND</text>
<text x="147.5" y="30.1">4.7kOhm SCL</text>
<text x="213.9" y="33.9">GND</text>
<text x="218.9" y="33.9">GND</text>
<text x="226.6" y="32.6">GND</text>
<text x="35.9" y="46.6">BOOT_BUTTON1</text>
<text x="224.4" y="45.9" transform="rotate(-90 224.4 45.9)">VDD_3</text>
<text x="226.9" y="45.8" transform="rotate(-90 226.9 45.8)">VSS_3</text>
<text x="229.5" y="43.8" transform="rotate(-90 229.5 43.8)">PB9</text>
<text x="232" y="43.8" transform="rotate(-90 232 43.8)">PB8</text>
<text x="234.5" y="46.2" transform="rotate(-90 234.5 46.2)">BOOT0</text>
<text x="237.1" y="43.8" transform="rotate(-90 237.1 43.8)">PB7</text>
<text x="239.6" y="43.8" transform="rotate(-90 239.6 43.8)">PB6</text>
<text x="242.2" y="43.8" transform="rotate(-90 242.2 43.8)">PB5</text>
<text x="244.7" y="43.8" transform="rotate(-90 244.7 43.8)">PB4</text>
<text x="247.2" y="43.8" transform="rotate(-90 247.2 43.8)">PB3</text>
<text x="249.8" y="44.9" transform="rotate(-90 249.8 44.9)">PA15</text>
<text x="252.3" y="44.9" transform="rotate(-90 252.3 44.9)">PA14</text>
<text x="261.2" y="46.5">IC1</text>
<text x="276.5" y="47.9">+3.3V</text>
<text x="32.7" y="49.1">TS6643TP</text>
<text x="38.6" y="51.7">A</text>
<text x="43.1" y="49.1">250GF</text>
<text x="46.3" y="51.7">B</text>
<text x="50.3" y="49.1">009</text>
<text x="59.7" y="52.9">R3</text>
<text x="221.5" y="52.9">VBAT</text>
<text x="247.5" y="52.9">VDD_2</text>
<text x="255.1" y="49.1">STM32F103C8T7</text>
<text x="26.3" y="58">+3.3V</text>
<text x="59.7" y="55.5">4.7kOhm</text>
<text x="172.1" y="58">ABMM2-8.000MHZ-E2-T</text>
<text x="182.9" y="55.5">Y1</text>
<text x="204.5" y="58">C3</text>
<text x="221.5" y="55.5">PC13-TAMPER-RTC</text>
<text x="221.5" y="58">PC14-OSC32_IN</text>
<text x="247.6" y="55.5">VSS_2</text>
<text x="248.5" y="58">PA13</text>
<text x="280.7" y="55.5">C4</text>
<text x="280.7" y="58">10nF</text>
<text x="38.6" y="61.8">C</text>
<text x="46.3" y="61.8">D</text>
<text x="55.1" y="63.1">GND</text>
<text x="174.5" y="63.1">GND_1</text>
<text x="174.5" y="65.6">X2</text>
<text x="187.6" y="65.6">GND_2</text>
<text x="191.2" y="63.1">X1</text>
<text x="204.5" y="60.6">18pF</text>
<text x="221.5" y="60.6">PC15-OSC32_OUT</text>
<text x="221.5" y="63.1">PD0-OSC_IN</text>
<text x="221.5" y="65.6">PD1-OSC_OUT</text>
<text x="248.5" y="65.6">PA10</text>
<text x="248.5" y="63.1">PA11</text>
<text x="248.5" y="60.6">PA12</text>
<text x="269.7" y="60.6">GND</text>
<text x="274.8" y="65.6">GND</text>
<text x="32.7" y="69.4">TS6643TP</text>
<text x="36" y="66.9">NRST_BUTTON1</text>
<text x="38.6" y="72">A</text>
<text x="43.1" y="69.4">250GF</text>
<text x="46.3" y="72">B</text>
<text x="50.3" y="69.4">009</text>
<text x="164.3" y="68.2">GND</text>
<text x="175.3" y="72">C8</text>
<text x="183.7" y="68.2">+3.3V</text>
<text x="197.4" y="70.7">GND</text>
<text x="221.5" y="68.2">NRST</text>
<text x="221.5" y="70.7">VSSA</text>
<text x="249.7" y="70.7">PA8</text>
<text x="249.7" y="68.2">PA9</text>
<text x="61" y="73.3">C5</text>
<text x="61" y="75.8">100nF</text>
<text x="175.3" y="74.5">18pF</text>
<text x="189.7" y="75.8">GND C6</text>
<text x="221.5" y="73.3">VDDA</text>
<text x="221.5" y="75.8">PA0-WKUP</text>
<text x="248.3" y="75.8">PB14</text>
<text x="248.3" y="73.3">PB15</text>
<text x="38.6" y="82.1">C</text>
<text x="46.3" y="82.1">D</text>
<text x="55.1" y="83.4">GND</text>
<text x="169.4" y="82.1">GND</text>
<text x="192" y="78.3">10nF</text>
<text x="221.5" y="78.3">PA1</text>
<text x="221.5" y="80.9">PA2</text>
<text x="248.3" y="80.9">PB12</text>
<text x="248.3" y="78.3">PB13</text>
<text x="27.2" y="88.5">GND</text>
<text x="198.6" y="86">GND</text>
<text x="224.4" y="92.2" transform="rotate(-90 224.4 92.2)">PA3</text>
<text x="226.9" y="92.2" transform="rotate(-90 226.9 92.2)">PA4</text>
<text x="229.5" y="92.2" transform="rotate(-90 229.5 92.2)">PA5</text>
<text x="232" y="92.2" transform="rotate(-90 232 92.2)">PA6</text>
<text x="234.5" y="92.2" transform="rotate(-90 234.5 92.2)">PA7</text>
<text x="237.1" y="92.2" transform="rotate(-90 237.1 92.2)">PB0</text>
<text x="239.6" y="92.2" transform="rotate(-90 239.6 92.2)">PB1</text>
<text x="242.2" y="92.2" transform="rotate(-90 242.2 92.2)">PB2</text>
<text x="244.7" y="92.2" transform="rotate(-90 244.7 92.2)">PB10</text>
<text x="247.2" y="92.2" transform="rotate(-90 247.2 92.2)">PB11</text>
<text x="249.8" y="92.2" transform="rotate(-90 249.8 92.2)">VSS_1</text>
<text x="252.3" y="92.2" transform="rotate(-90 252.3 92.2)">VDD_1</text>
<text x="254.9" y="93.6">+3.3V</text>
<text x="20.9" y="101.2">CH1</text>
<text x="33.6" y="101.2">CH2</text>
<text x="46.3" y="101.2">CH3</text>
<text x="59" y="101.2">CH4</text>
<text x="71.7" y="101.2">CH5</text>
<text x="259.1" y="101.2">C7</text>
<text x="16.7" y="103.7">KS33_SW_HS KS33_SW_HS KS33_SW_HS KS33_SW_HS KS33_SW_HS</text>
<text x="67.5" y="103.7">KS33_SW_HS</text>
<text x="259.1" y="103.7">10nF</text>
<text x="20.9" y="113.9">CH6</text>
<text x="33.6" y="113.9">CH7</text>
<text x="46.3" y="113.9">CH8</text>
<text x="59" y="113.9">CH9</text>
<text x="246.9" y="110.1">GND</text>
<text x="253.2" y="111.4">GND</text>
<text x="16.7" y="116.4">KS33_SW_HS KS33_SW_HS KS33_SW_HS KS33_SW_HS</text>
<text x="54.8" y="116.4">KS33_SW_HS</text>
<text x="74.2" y="116.4">GND</text>
<text x="240.5" y="119">GND</text>
<text x="16.7" y="129.1">KS33_SW_HS</text>
<text x="20.2" y="126.6">CH10</text>
<text x="61.5" y="129.1">GND</text>
<text x="91.7" y="129.1">KS33_SW_HS</text>
<text x="95.2" y="126.6">CH11</text>
<text x="125.6" y="129.1">TYPE-C</text>
<text x="134.1" y="129.1">16PIN</text>
<text x="135.2" y="126.6">USB1</text>
<text x="140.9" y="129.1">2MD(073)</text>
<text x="180.3" y="130.4">R4</text>
<text x="194.5" y="130.4">R5</text>
<text x="240.1" y="131.7">DATA_TVS1</text>
<text x="269" y="131.7">CC_TVS1</text>
<text x="130" y="134.2">SHELL</text>
<text x="140.4" y="136.8">VBUS</text>
<text x="141.5" y="134.2">GND</text>
<text x="180.3" y="132.9">5.1kOhm</text>
<text x="194.5" y="132.9">5.1kOhm</text>
<text x="204.8" y="135.5">3V3_LDO1</text>
<text x="236.1" y="134.2">RCLAMP0502BATCT</text>
<text x="264.1" y="134.2">RCLAMP0502BATCT</text>
<text x="23.4" y="141.8">GND</text>
<text x="43.4" y="141.8">KS33_SW_HS</text>
<text x="46.9" y="139.3">CH12</text>
<text x="79" y="141.8">KS33_SW_HS KS33_SW_HS KS33_SW_HS</text>
<text x="82.5" y="139.3">CH13</text>
<text x="95.2" y="139.3">CH14</text>
<text x="104.4" y="141.8">KS33_SW_HS</text>
<text x="107.9" y="139.3">CH15</text>
<text x="117.3" y="141.8">GND</text>
<text x="140.3" y="141.8">SBU1</text>
<text x="141.6" y="139.3">CC2</text>
<text x="164.3" y="139.3">GND</text>
<text x="189.7" y="140.6">GND</text>
<text x="198.1" y="138">AMS1117-3.3_C917183</text>
<text x="202.4" y="143.1">GND</text>
<text x="216.8" y="140.6">+3.3V</text>
<text x="241.8" y="139.3">1</text>
<text x="269.7" y="139.3">1</text>
<text x="141.5" y="146.9">DN1</text>
<text x="141.6" y="149.5">DP1</text>
<text x="141.6" y="144.4">DP2</text>
<text x="189.7" y="148.2">GND</text>
<text x="202.4" y="145.6">VOUT</text>
<text x="202.4" y="148.2">VIN</text>
<text x="211.7" y="145.6">VOUT</text>
<text x="241.8" y="149.5">2</text>
<text x="247" y="144.4">3</text>
<text x="253.2" y="149.5">GND</text>
<text x="269.7" y="149.5">2</text>
<text x="274.9" y="144.4">3</text>
<text x="279.9" y="149.5">GND</text>
<text x="50" y="154.5">GND</text>
<text x="111" y="154.5">GND</text>
<text x="141.5" y="152">DN2</text>
<text x="141.6" y="154.5">CC1</text>
<text x="176.1" y="153.2" transform="rotate(-90 176.1 153.2)">2</text>
<text x="176.1" y="153.1" transform="rotate(-90 176.1 153.1)">1</text>
<text x="179.1" y="151.5">VBUS_TVS1</text>
<text x="179.1" y="154">SMBJ5.0A_C83333</text>
<text x="140.3" y="157.1">SBU2</text>
<text x="140.4" y="159.6">VBUS</text>
<text x="125" y="167.2">GND</text>
<text x="130" y="162.2">SHELL</text>
<text x="141.5" y="162.2">GND</text>
<text x="146.6" y="167.2">GND</text>
<text x="173.2" y="163.4">GND</text>
<text x="62.2" y="172.3">ENCODER1</text>
<text x="56.9" y="174.9">RotaryEncoder_Switch</text>
<text x="43.7" y="187.6">GND</text>
<text x="72.9" y="190.1">GND</text>
</g>
</svg>
